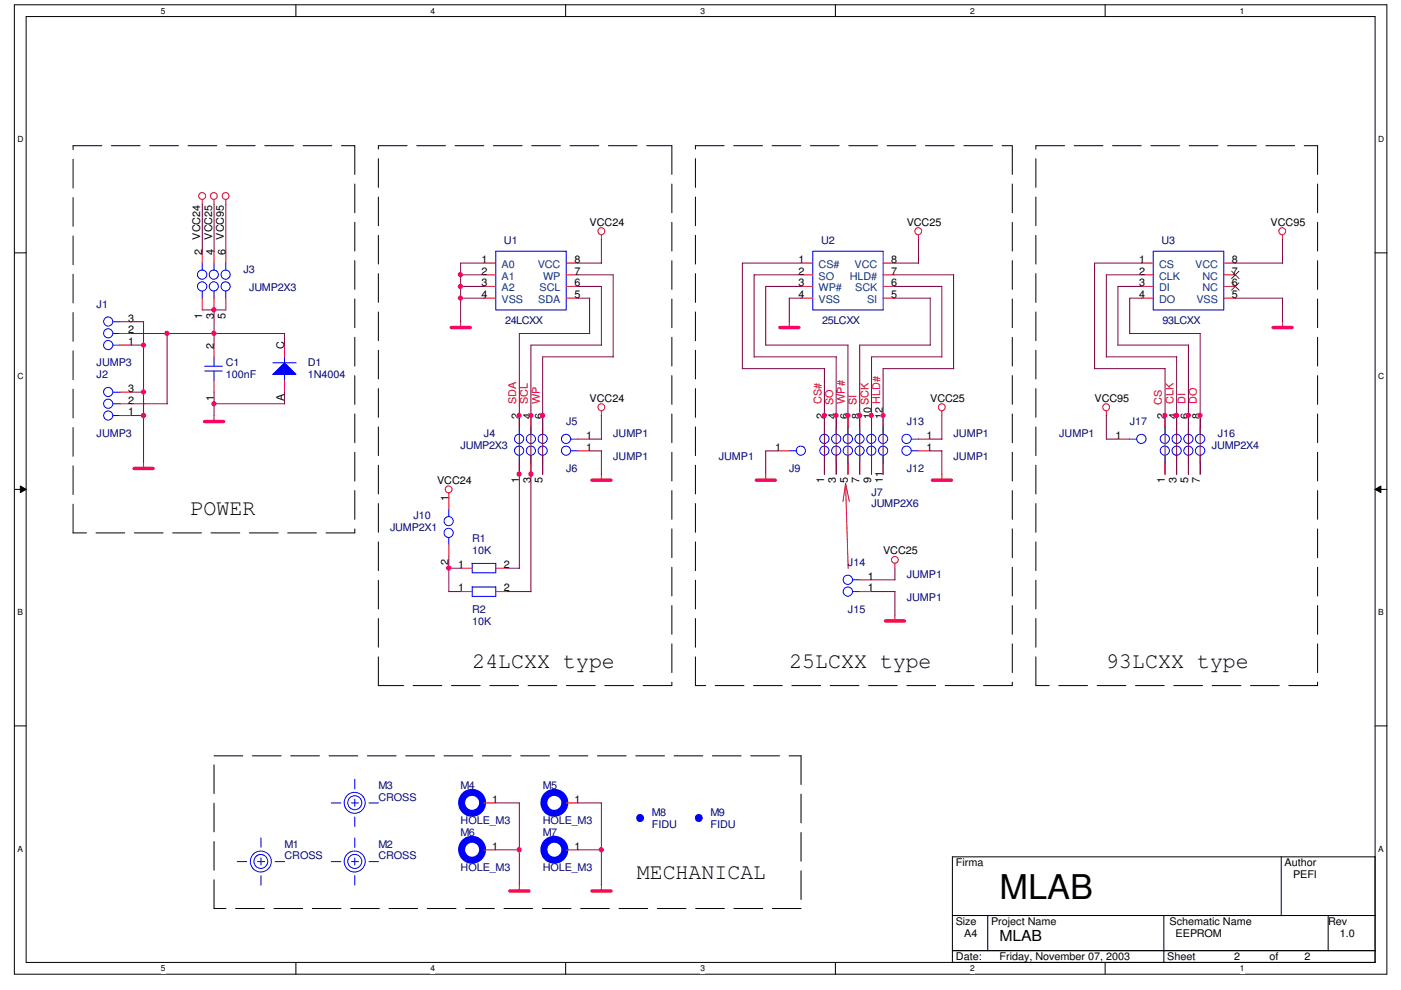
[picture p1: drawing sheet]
<svg xmlns="http://www.w3.org/2000/svg" width="297mm" height="210mm" viewBox="0 0 297 210" stroke-linecap="round" stroke-linejoin="round" font-family="sans-serif">
<path d="M3 1h291v205.6h-291zM5.5 3.5h286v200.6h-286z" fill="none" stroke="#000" stroke-width=".21"/>
<g fill="#fff">
<path d="M34.1 1.3h1v2h-1z"/>
<path d="M34.1 204.4h1v2h-1z"/>
</g>
<path d="M62.7 1v2.5M62.7 204.1v2.5" fill="none" stroke="#000" stroke-width=".21"/>
<g fill="#fff">
<path d="M91.3 1.3h1v2h-1z"/>
<path d="M91.3 204.4h1v2h-1z"/>
</g>
<path d="M119.9 1v2.5M119.9 204.1v2.5" fill="none" stroke="#000" stroke-width=".21"/>
<g fill="#fff">
<path d="M148.5 1.3h1v2h-1z"/>
<path d="M148.5 204.4h1v2h-1z"/>
</g>
<path d="M177.1 1v2.5M177.1 204.1v2.5" fill="none" stroke="#000" stroke-width=".21"/>
<g fill="#fff">
<path d="M205.7 1.3h1v2h-1z"/>
<path d="M205.7 204.4h1v2h-1z"/>
</g>
<path d="M234.3 1v2.5M234.3 204.1v2.5" fill="none" stroke="#000" stroke-width=".21"/>
<g fill="#fff">
<path d="M262.9 1.3h1v2h-1z"/>
<path d="M262.9 204.4h1v2h-1z"/>
<path d="M3.7 28.6h1.2v2h-1.2z"/>
<path d="M292.2 28.6h1.3v2h-1.3z"/>
<path d="M3.7 78.7h1.2v2h-1.2z"/>
<path d="M292.2 78.7h1.3v2h-1.3z"/>
</g>
<path d="M3 53.6h2.5M291.5 53.6h2.5" fill="none" stroke="#000" stroke-width=".21"/>
<g fill="#fff">
<path d="M3.7 128.9h1.1v2h-1.1z"/>
<path d="M292.2 128.9h1.1v2h-1.1z"/>
</g>
<path d="M3 103.8h2.5M4.3 103.1l1.2 .7-1.2 .7zM291.5 103.8l1.3-.7v1.4zM291.5 103.8h2.5" fill="none" stroke="#000" stroke-width=".21"/>
<path d="M4.3 103.1l1.2 .7-1.2 .7zM291.5 103.8l1.3-.7v1.4z" fill="#000"/>
<g fill="#fff">
<path d="M3.7 179h1.1v2h-1.1z"/>
<path d="M292.2 179h1.1v2h-1.1z"/>
</g>
<path d="M3 154h2.5M291.5 154h2.5M201.9 181.7h89.6v22.4h-89.6zM201.9 194.2h89.6M209.4 194.2v7.5M246.8 194.2v10M271.6 181.7v12.5M281.6 194.2v7.5M201.9 201.6h89.6" fill="none" stroke="#000" stroke-width=".21"/>
<g fill="none" stroke="#f00" stroke-width=".21">
<path d="M42.9 42.3v1M42.9 53.3v2.5M45.4 42.3v1M45.4 53.3v2.5M47.9 42.3v1M47.9 53.3v2.5M127.5 49.8v1M194.7 49.8v1M271.9 49.8v1M42.9 63.2v2.5M45.4 63.2v2.5M47.9 63.2v2.5"/>
<path d="M97.7 68.2v1.3M167.3 68.2v1.3M271.9 68.2v1.3M30.4 98.1v1.3M45.4 88.1v1.4M127.5 87.1v1M164.8 95.6h2.5M194.7 95.6h2.5M194.7 93.1h2.5M199.7 87.1v1M234.6 87.1v1M95.2 104.5v1.1"/>
<path d="M127.5 100.6v1.3M162.3 100.6v1.3M179.3 102.6l.5 18M179.3 102.6l-.6 3.7M179.3 102.6l.8 3.7M189.7 119.5v1M199.7 100.6v1.3M189.7 130.5v1.2M102.6 170.3h2.5M120.1 170.3h2.5M102.6 180.3h2.5M110.1 187.7v1.3"/>
<path d="M120.1 180.3h2.5M127.5 187.7v1.3"/>
<circle cx="42.9" cy="41.6" r=".74"/>
<circle cx="45.3" cy="41.6" r=".72"/>
<circle cx="47.8" cy="41.6" r=".72"/>
<circle cx="127.5" cy="49" r=".73"/>
<circle cx="194.7" cy="49" r=".73"/>
<circle cx="271.8" cy="49" r=".73"/>
<circle cx="127.5" cy="86.4" r=".73"/>
<circle cx="199.7" cy="86.4" r=".73"/>
<circle cx="234.5" cy="86.4" r=".73"/>
<circle cx="95.1" cy="103.8" r=".72"/>
<circle cx="189.7" cy="118.7" r=".72"/>
</g>
<g fill="none" stroke="#000" stroke-width=".21" stroke-dasharray="6.1 2">
<path d="M15.5 30.9h59.7M75.2 30.9v82.1M80.2 30.9h62.2M142.4 30.9v114.5M147.4 30.9h67.2M214.6 30.9v114.5M219.6 30.9h59.8M279.4 30.9v114.5M15.5 113v-82.1M75.2 113h-59.7M80.2 145.4v-114.5M142.4 145.4h-62.2"/>
<path d="M147.4 145.4v-114.5M214.6 145.4h-67.2M219.6 145.4v-114.5M279.4 145.4h-59.8M45.4 160.3h124.4M169.8 160.3v32.4M45.4 192.7v-32.4M169.8 192.7h-124.4"/>
</g>
<path d="M95.7 69.5h4M165.4 69.5h4M269.9 69.5h4M28.4 99.4h4.1M43.4 89.4h4M125.5 101.9h4M160.4 101.9h4M197.7 101.9h4M187.7 131.7h4.1M108.1 189h4M125.5 189h4" fill="none" stroke="#f00" stroke-width=".72"/>
<g fill="none" stroke="#00f" stroke-width=".21">
<path d="M42.9 55.8v1.5M45.4 55.8v1.5M47.9 55.8v1.5M42.9 61.8v1.5M45.4 61.8v1.5M47.9 61.8v1.5M167.3 95.6h1.5M193.2 95.6h1.6M193.2 93.1h1.6M55.3 177.7v2M70.2 170.3h2.1M74.5 170.3h1.5"/>
<path d="M75.2 165.3v2M75.2 169.5v1.5M75.2 173.3v2M75.2 177.7v2M78.2 170.3h2.1M102.3 170.3h.3M119.8 170.3h.3M50.3 182.8h2M54.6 182.8h1.5M55.3 181.9v1.6M55.3 185.7v2M58.3 182.8h2.1"/>
<path d="M70.2 182.8h2.1M74.5 182.8h1.5M75.2 181.9v1.6M75.2 185.7v2M78.2 182.8h2.1M102.3 180.3h.3M119.8 180.3h.3"/>
<circle cx="42.9" cy="58.3" r=".99"/>
<circle cx="45.3" cy="58.2" r=".97"/>
<circle cx="47.8" cy="58.2" r=".97"/>
<circle cx="42.9" cy="60.7" r=".99"/>
<circle cx="45.3" cy="60.7" r=".97"/>
<circle cx="47.8" cy="60.7" r=".97"/>
<circle cx="169.8" cy="95.6" r=".97"/>
<circle cx="192.2" cy="93.1" r=".99"/>
<circle cx="192.2" cy="95.6" r=".99"/>
<circle cx="75.2" cy="170.3" r="2.23"/>
<circle cx="75.2" cy="170.3" r="1.49"/>
<circle cx="55.3" cy="182.7" r="1.48"/>
<circle cx="55.3" cy="182.7" r="2.23"/>
<circle cx="75.2" cy="182.7" r="2.23"/>
<circle cx="75.2" cy="182.7" r="1.49"/>
</g>
<g fill="none" stroke="#00f" stroke-width="1.5">
<circle cx="100.1" cy="170.3" r="2.23"/>
<circle cx="117.5" cy="170.3" r="2.23"/>
<circle cx="100.1" cy="180.2" r="2.23"/>
<circle cx="117.5" cy="180.2" r="2.23"/>
</g>
<circle cx="135.7" cy="173.5" r=".73" fill="#00f"/>
<circle cx="135.7" cy="173.5" r=".73" fill="none" stroke="#00f" stroke-width=".21"/>
<circle cx="148.2" cy="173.5" r=".73" fill="#00f"/>
<g fill="none" stroke="#00f" stroke-width=".21">
<path d="M105.1 53.3h15v12.4h-15zM43.4 78.7h3.8M43.4 77.7h3.8M45.4 75.6v2.1M45.4 78.7v2M57.8 77h5M60.3 75.6v1.4M24 88.1h1.5M24 85.6h1.5M24 83.2h1.5M100.1 119.5h5M100.1 119.5v2h5.1"/>
<path d="M105.1 119.5v2M100.1 124.5h5M100.1 124.5v2h5.1M105.1 124.5v2"/>
<circle cx="22.9" cy="88.1" r=".97"/>
<circle cx="22.9" cy="85.6" r=".97"/>
<circle cx="22.9" cy="83.1" r=".97"/>
<circle cx="148.2" cy="173.5" r=".73"/>
</g>
<g fill="none" stroke="#f00" stroke-width=".21">
<path d="M102.6 55.8h2.5M102.6 58.3h2.5M120.1 55.8h2.5M120.1 58.3h2.5M45.4 73.2v2.5M102.6 60.7h2.5M102.6 63.2h2.5M120.1 60.7h2.5M120.1 63.2h2.5M25.4 88.1h2.5M25.4 85.6h2.5M25.4 83.2h2.5"/>
<path d="M45.4 80.7v2.5M97.7 120.5h2.4M97.7 125.5h2.4M105.1 120.5h2.5M105.1 125.5h2.5"/>
</g>
<path d="M57.8 79.4l2.5-2.4 2.5 2.4z" fill="#00f"/>
<g fill="none" stroke="#00f" stroke-width=".21">
<path d="M172.3 53.3h14.9v12.4h-14.9zM244.5 53.3h15v12.4h-15zM24 73.2h1.5M24 70.7h1.5M24 68.2h1.5M57.8 79.4l2.5-2.4 2.5 2.4zM60.3 79.4v1.3M110.1 90.6v1.6M110.1 96.6v1.5M112.6 90.6v1.6M112.6 96.6v1.5M115.1 90.6v1.6"/>
<path d="M115.1 96.6v1.5M121 93.1h1.6M121 95.6h1.6M174.8 90.6v1.6M174.8 96.6v1.5M177.3 90.6v1.6M177.3 96.6v1.5M179.8 90.6v1.6M179.8 96.6v1.5M182.3 90.6v1.6M182.3 96.6v1.5M184.8 90.6v1.6"/>
<path d="M184.8 96.6v1.5M187.2 90.6v1.6M187.2 96.6v1.5M239.5 93.1h1.5M247 90.6v1.6M247 96.6v1.5M249.5 90.6v1.6M249.5 96.6v1.5M252 90.6v1.6M252 96.6v1.5M254.5 90.6v1.6M254.5 96.6v1.5"/>
<path d="M95.2 108v1.6M95.2 114v1.5M180.8 123h1.5M180.8 125.5h1.5"/>
<circle cx="22.9" cy="73.2" r=".97"/>
<circle cx="22.9" cy="70.7" r=".97"/>
<circle cx="22.9" cy="68.2" r=".97"/>
<circle cx="110.1" cy="93.1" r=".97"/>
<circle cx="110.1" cy="95.6" r=".97"/>
<circle cx="112.6" cy="95.6" r=".97"/>
<circle cx="112.6" cy="93.1" r=".97"/>
<circle cx="115.1" cy="95.6" r=".97"/>
<circle cx="115.1" cy="93.1" r=".97"/>
<circle cx="120" cy="95.6" r=".97"/>
<circle cx="120" cy="93.1" r=".97"/>
<circle cx="174.8" cy="95.6" r=".97"/>
<circle cx="174.8" cy="93.1" r=".97"/>
<circle cx="177.3" cy="93.1" r=".97"/>
<circle cx="177.3" cy="95.6" r=".97"/>
<circle cx="179.8" cy="93.1" r=".99"/>
<circle cx="179.8" cy="95.6" r=".99"/>
<circle cx="182.2" cy="93.1" r=".97"/>
<circle cx="182.2" cy="95.6" r=".97"/>
<circle cx="184.7" cy="95.6" r=".97"/>
<circle cx="184.7" cy="93.1" r=".97"/>
<circle cx="187.2" cy="93.1" r=".97"/>
<circle cx="187.2" cy="95.6" r=".97"/>
<circle cx="242" cy="93.1" r=".99"/>
<circle cx="247" cy="95.6" r=".97"/>
<circle cx="247" cy="93.1" r=".97"/>
<circle cx="249.5" cy="95.6" r=".97"/>
<circle cx="249.5" cy="93.1" r=".97"/>
<circle cx="252" cy="95.6" r=".97"/>
<circle cx="252" cy="93.1" r=".97"/>
<circle cx="254.4" cy="93.1" r=".99"/>
<circle cx="254.4" cy="95.6" r=".99"/>
<circle cx="95.1" cy="110.5" r=".97"/>
<circle cx="95.1" cy="113" r=".97"/>
<circle cx="179.8" cy="123" r=".99"/>
<circle cx="179.8" cy="125.5" r=".99"/>
</g>
<g fill="none" stroke="#f00" stroke-width=".21">
<path d="M169.8 55.8h2.5M169.8 58.3h2.5M187.2 55.8h2.5M187.2 58.3h2.5M242 55.8h2.5M242 58.3h2.5M259.5 55.8h2.4M259.5 58.3h2.4M25.4 73.2h2.5M25.4 70.7h2.5M25.4 68.2h2.5M60.3 73.2v2.5"/>
<path d="M169.8 60.7h2.5M169.8 63.2h2.5M187.2 60.7h2.5M187.2 63.2h2.5M242 60.7h2.5M242 63.2h2.5M259.5 60.7h2.4M259.5 63.2h2.4M60.3 80.7v2.5M110.1 88.1v2.5M110.1 98.1v2.5M112.6 88.1v2.5"/>
<path d="M112.6 98.1v2.5M115.1 88.1v2.5M115.1 98.1v2.5M122.6 93.1h2.4M122.6 95.6h2.4M174.8 88.1v2.5M174.8 98.1v2.5M177.3 88.1v2.5M177.3 98.1v2.5M179.8 88.1v2.5M179.8 98.1v2.5M182.3 88.1v2.5"/>
<path d="M182.3 98.1v2.5M184.8 88.1v2.5M184.8 98.1v2.5M187.2 88.1v2.5M187.2 98.1v2.5M237 93.1h2.5M247 88.1v2.5M247 98.1v2.5M249.5 88.1v2.5M249.5 98.1v2.5M252 88.1v2.5M252 98.1v2.5"/>
<path d="M254.5 88.1v2.5M254.5 98.1v2.5M95.2 105.6v2.5M95.2 115.5v2.5M182.3 123h2.5M182.3 125.5h2.5"/>
</g>
<path d="M261.2 60l1.5 1.6M261.2 57.5l1.5 1.6M262.7 60l-1.6 1.6M262.7 57.5l-1.6 1.6" fill="none" stroke="#804000" stroke-width=".21"/>
<g fill="none" stroke="#800040" stroke-width=".21">
<path d="M42.9 43.3v10M45.4 43.3v10M47.9 43.3v10M97.7 58.3h5M102.7 55.8h-5v12.5M122.6 58.3h7.4v17.4M127.5 50.8v5h-4.9M169.9 58.3h-10v17.4M169.9 55.8h-12.5v22.4M189.7 58.3h12.5M189.7 55.8h5.1M194.7 50.8v5"/>
<path d="M202.2 58.3v19.9M242.1 58.3h-7.5v17.4M242.1 55.8h-10v22.4M261.9 55.8h10M271.9 50.8v5M27.9 70.7h32.5M27.9 68.2h2.6M27.9 73.2h2.6M30.4 68.2v29.9M35.4 70.7v15M42.9 65.7h5M45.4 65.7v7.5"/>
<path d="M60.3 70.7v2.5M97.7 60.7h5M97.7 63.2h5M122.6 60.7h4.9v12.5M122.6 63.2h2.4M125 63.2v7.6M125 70.7h-14.9v49.9M127.5 73.2h-14.9v52.3M130 75.7h-14.9v24.9M157.4 78.2h17.4v22.4M159.9 75.7h17.4M162.3 73.2h17.5"/>
<path d="M169.9 60.7h-7.6v12.5M169.9 63.2h-2.6v5.1M177.3 75.7v24.9M179.8 73.2v27.4M189.7 60.7h10M189.7 63.2h7.6M197.2 63.2v10M197.3 73.2h-15v27.4M199.7 60.7v15M199.7 75.7h-14.9v24.9M202.2 78.2h-15v22.4M232.1 78.2h15"/>
<path d="M234.6 75.7h14.9M237 73.2h15v27.4M242.1 63.2h-2.6v7.5h15M242.1 60.7h-5.1v12.5M247 78.2v22.4M249.5 75.7v24.9M254.5 70.7v29.9M261.9 63.2h10M271.9 63.2v5.1M27.9 85.6h7.6M27.9 83.2h2.6M27.9 88.1h2.6"/>
<path d="M45.4 85.6h15M45.4 83.2v5M60.3 83.2v2.5M125 95.6h2.5v5M125 93.1h2.5M127.5 88.1v5.1M164.9 95.6h-2.6v5M197.2 93.1h2.5M197.2 95.6h2.5M199.7 88.1v5.1M199.7 95.6v5M234.6 88.1v5.1"/>
<path d="M234.6 93.1h2.5M95.2 118v7.5M95.2 125.5h2.5M95.2 120.5h2.5M107.6 125.5h5M107.6 120.5h2.5M184.8 123h5M184.8 125.5h4.9v5M189.7 120.5v2.5M105.1 170.3h5M110.1 170.3v17.4M122.6 170.3h4.9v17.4"/>
<path d="M105.1 180.3h5M122.6 180.3h4.9"/>
</g>
<circle cx="127.5" cy="180.2" r=".49" fill="#f0f"/>
<circle cx="127.5" cy="180.2" r=".49" fill="none" stroke="#f0f" stroke-width=".21"/>
<circle cx="110" cy="180.2" r=".48" fill="#f0f"/>
<circle cx="110" cy="180.2" r=".48" fill="none" stroke="#f0f" stroke-width=".21"/>
<circle cx="30.4" cy="73.2" r=".48" fill="#f0f"/>
<circle cx="30.4" cy="73.2" r=".48" fill="none" stroke="#f0f" stroke-width=".21"/>
<circle cx="35.4" cy="70.7" r=".47" fill="#f0f"/>
<circle cx="35.4" cy="70.7" r=".47" fill="none" stroke="#f0f" stroke-width=".21"/>
<circle cx="45.4" cy="70.7" r=".48" fill="#f0f"/>
<circle cx="45.4" cy="70.7" r=".48" fill="none" stroke="#f0f" stroke-width=".21"/>
<circle cx="45.4" cy="85.6" r=".48" fill="#f0f"/>
<circle cx="45.4" cy="85.6" r=".48" fill="none" stroke="#f0f" stroke-width=".21"/>
<circle cx="249.5" cy="88.1" r=".48" fill="#f0f"/>
<circle cx="249.5" cy="88.1" r=".48" fill="none" stroke="#f0f" stroke-width=".21"/>
<circle cx="179.8" cy="88.1" r=".49" fill="#f0f"/>
<circle cx="179.8" cy="88.1" r=".49" fill="none" stroke="#f0f" stroke-width=".21"/>
<circle cx="184.7" cy="88.1" r=".48" fill="#f0f"/>
<circle cx="184.7" cy="88.1" r=".48" fill="none" stroke="#f0f" stroke-width=".21"/>
<circle cx="110" cy="88.1" r=".48" fill="#f0f"/>
<circle cx="110" cy="88.1" r=".48" fill="none" stroke="#f0f" stroke-width=".21"/>
<circle cx="112.5" cy="88.1" r=".48" fill="#f0f"/>
<circle cx="112.5" cy="88.1" r=".48" fill="none" stroke="#f0f" stroke-width=".21"/>
<circle cx="115" cy="88.1" r=".49" fill="#f0f"/>
<circle cx="115" cy="88.1" r=".49" fill="none" stroke="#f0f" stroke-width=".21"/>
<circle cx="97.6" cy="58.2" r=".47" fill="#f0f"/>
<circle cx="97.6" cy="58.2" r=".47" fill="none" stroke="#f0f" stroke-width=".21"/>
<circle cx="97.6" cy="60.7" r=".47" fill="#f0f"/>
<circle cx="97.6" cy="60.7" r=".47" fill="none" stroke="#f0f" stroke-width=".21"/>
<circle cx="97.6" cy="63.2" r=".48" fill="#f0f"/>
<circle cx="97.6" cy="63.2" r=".48" fill="none" stroke="#f0f" stroke-width=".21"/>
<circle cx="45.4" cy="65.7" r=".49" fill="#f0f"/>
<circle cx="45.4" cy="65.7" r=".49" fill="none" stroke="#f0f" stroke-width=".21"/>
<circle cx="174.8" cy="88.1" r=".48" fill="#f0f"/>
<circle cx="174.8" cy="88.1" r=".48" fill="none" stroke="#f0f" stroke-width=".21"/>
<circle cx="177.3" cy="88.1" r=".49" fill="#f0f"/>
<circle cx="177.3" cy="88.1" r=".49" fill="none" stroke="#f0f" stroke-width=".21"/>
<circle cx="182.3" cy="88.1" r=".49" fill="#f0f"/>
<circle cx="182.3" cy="88.1" r=".49" fill="none" stroke="#f0f" stroke-width=".21"/>
<circle cx="187.2" cy="88.1" r=".48" fill="#f0f"/>
<circle cx="187.2" cy="88.1" r=".48" fill="none" stroke="#f0f" stroke-width=".21"/>
<circle cx="254.4" cy="88.1" r=".49" fill="#f0f"/>
<circle cx="254.4" cy="88.1" r=".49" fill="none" stroke="#f0f" stroke-width=".21"/>
<circle cx="251.9" cy="88.1" r=".49" fill="#f0f"/>
<circle cx="251.9" cy="88.1" r=".49" fill="none" stroke="#f0f" stroke-width=".21"/>
<circle cx="247" cy="88.1" r=".48" fill="#f0f"/>
<circle cx="247" cy="88.1" r=".48" fill="none" stroke="#f0f" stroke-width=".21"/>
<circle cx="112.5" cy="100.6" r=".48" fill="#f0f"/>
<circle cx="112.5" cy="100.6" r=".48" fill="none" stroke="#f0f" stroke-width=".21"/>
<circle cx="30.4" cy="83.1" r=".48" fill="#f0f"/>
<circle cx="30.4" cy="83.1" r=".48" fill="none" stroke="#f0f" stroke-width=".21"/>
<circle cx="30.4" cy="88.1" r=".49" fill="#f0f"/>
<circle cx="30.4" cy="88.1" r=".49" fill="none" stroke="#f0f" stroke-width=".21"/>
<circle cx="110" cy="100.6" r=".48" fill="#f0f"/>
<circle cx="110" cy="100.6" r=".48" fill="none" stroke="#f0f" stroke-width=".21"/>
<circle cx="95.1" cy="120.5" r=".48" fill="#f0f"/>
<circle cx="95.1" cy="120.5" r=".48" fill="none" stroke="#f0f" stroke-width=".21"/>
<text font-size="7.2" x="211.9" y="190.7">MLAB</text>
<g font-size="4.7">
<text x="40.4" y="109.3">POWER</text>
<text x="100.1" y="141.6">24LCXX type</text>
<text x="167.3" y="141.6">25LCXX type</text>
<text x="234.6" y="141.6">93LCXX type</text>
<text x="135" y="186.5">MECHANICAL</text>
</g>
<text font-size="3.2" x="211.9" y="199.6">MLAB</text>
<g font-size="2.2">
<text x="125" y="47.9">VCC24</text>
<text x="192.2" y="47.9">VCC25</text>
<text x="269.4" y="47.9">VCC95</text>
<text x="42.5" y="50.8" transform="rotate(-90 42.5 50.8)">VCC24</text>
<text x="45" y="50.8" transform="rotate(-90 45 50.8)">VCC25</text>
<text x="47.5" y="50.8" transform="rotate(-90 47.5 50.8)">VCC95</text>
<text x="42.8" y="54.1" transform="rotate(-90 42.8 54.1)">2</text>
<text x="45.3" y="54.1" transform="rotate(-90 45.3 54.1)">4</text>
<text x="47.8" y="54.1" transform="rotate(-90 47.8 54.1)">6</text>
<text x="102.1" y="55.8">1</text>
<text x="102.1" y="58.3">2</text>
<text x="121.8" y="55.8">8</text>
<text x="121.8" y="58.3">7</text>
<text x="169.3" y="55.8">1</text>
<text x="169.3" y="58.3">2</text>
<text x="189" y="58.3">7</text>
<text x="189" y="55.8">8</text>
<text x="241.5" y="55.8">1</text>
<text x="241.5" y="58.3">2</text>
<text x="261.2" y="58.3">7</text>
<text x="261.2" y="55.8">8</text>
<text x="102.1" y="60.7">3</text>
<text x="102.1" y="63.2">4</text>
<text x="121.8" y="60.7">6</text>
<text x="121.8" y="63.2">5</text>
<text x="169.3" y="60.7">3</text>
<text x="169.3" y="63.2">4</text>
<text x="189" y="63.2">5</text>
<text x="189" y="60.7">6</text>
<text x="241.5" y="60.7">3</text>
<text x="241.5" y="63.2">4</text>
<text x="261.2" y="63.2">5</text>
<text x="261.2" y="60.7">6</text>
<text x="27.2" y="70.7">2</text>
<text x="27.2" y="68.2">3</text>
<text x="42.8" y="67.6" transform="rotate(-90 42.8 67.6)">1</text>
<text x="45.3" y="67.6" transform="rotate(-90 45.3 67.6)">3</text>
<text x="47.8" y="67.6" transform="rotate(-90 47.8 67.6)">5</text>
<text x="27.2" y="73.2">1</text>
<text x="45.3" y="74" transform="rotate(-90 45.3 74)">2</text>
<text x="60.3" y="74" transform="rotate(-90 60.3 74)">C</text>
<text x="27.2" y="83.1">3</text>
<text x="27.2" y="88.1">1</text>
<text x="27.2" y="85.6">2</text>
<text x="45.3" y="85" transform="rotate(-90 45.3 85)">1</text>
<text x="60.3" y="85" transform="rotate(-90 60.3 85)">A</text>
<text x="110.1" y="88.9" transform="rotate(-90 110.1 88.9)">2</text>
<text x="112.5" y="88.9" transform="rotate(-90 112.5 88.9)">4</text>
<text x="115" y="88.9" transform="rotate(-90 115 88.9)">6</text>
<text x="125" y="85.2">VCC24</text>
<text x="174.7" y="88.9" transform="rotate(-90 174.7 88.9)">2</text>
<text x="177.2" y="88.9" transform="rotate(-90 177.2 88.9)">4</text>
<text x="179.7" y="88.9" transform="rotate(-90 179.7 88.9)">6</text>
<text x="182.2" y="88.9" transform="rotate(-90 182.2 88.9)">8</text>
<text x="184.7" y="88.9" transform="rotate(-90 184.7 88.9)">10</text>
<text x="187.2" y="88.9" transform="rotate(-90 187.2 88.9)">12</text>
<text x="197.2" y="85.2">VCC25</text>
<text x="232.1" y="85.2">VCC95</text>
<text x="247" y="88.9" transform="rotate(-90 247 88.9)">2</text>
<text x="249.4" y="88.9" transform="rotate(-90 249.4 88.9)">4</text>
<text x="251.9" y="88.9" transform="rotate(-90 251.9 88.9)">6</text>
<text x="254.4" y="88.9" transform="rotate(-90 254.4 88.9)">8</text>
<text x="124.3" y="95.6">1</text>
<text x="124.3" y="93.1">1</text>
<text x="164.3" y="95.6">1</text>
<text x="196.5" y="93.1">1</text>
<text x="196.5" y="95.6">1</text>
<text x="236.5" y="93.1">1</text>
<text x="92.7" y="102.6">VCC24</text>
<text x="95.1" y="106.3" transform="rotate(-90 95.1 106.3)">1</text>
<text x="110.1" y="102.4" transform="rotate(-90 110.1 102.4)">1</text>
<text x="112.5" y="102.4" transform="rotate(-90 112.5 102.4)">3</text>
<text x="115" y="102.4" transform="rotate(-90 115 102.4)">5</text>
<text x="174.7" y="102.4" transform="rotate(-90 174.7 102.4)">1</text>
<text x="177.2" y="102.4" transform="rotate(-90 177.2 102.4)">3</text>
<text x="179.7" y="102.4" transform="rotate(-90 179.7 102.4)">5</text>
<text x="182.2" y="102.4" transform="rotate(-90 182.2 102.4)">7</text>
<text x="184.7" y="102.4" transform="rotate(-90 184.7 102.4)">9</text>
<text x="187.2" y="102.4" transform="rotate(-90 187.2 102.4)">11</text>
<text x="247" y="102.4" transform="rotate(-90 247 102.4)">1</text>
<text x="249.4" y="102.4" transform="rotate(-90 249.4 102.4)">3</text>
<text x="251.9" y="102.4" transform="rotate(-90 251.9 102.4)">5</text>
<text x="254.4" y="102.4" transform="rotate(-90 254.4 102.4)">7</text>
<text x="95.1" y="119.9" transform="rotate(-90 95.1 119.9)">2</text>
<text x="187.2" y="117.6">VCC25</text>
<text x="97.1" y="120.5">1</text>
<text x="97.1" y="125.4">1</text>
<text x="106.8" y="120.5">2</text>
<text x="106.8" y="125.4">2</text>
<text x="184" y="122.9">1</text>
<text x="184" y="125.4">1</text>
<text x="104.3" y="170.3">1</text>
<text x="121.8" y="170.3">1</text>
<text x="104.3" y="180.2">1</text>
<text x="121.8" y="180.2">1</text>
<text x="202.7" y="183.8">Firma</text>
<text x="272.4" y="183.8">Author</text>
<text x="274.1" y="186.3">PEFI</text>
<text x="202.7" y="196.2">Size</text>
<text x="210.1" y="196.2">Project Name</text>
<text x="248" y="196.2">Schematic Name</text>
<text x="281.6" y="196.2">Rev</text>
<text x="202.7" y="203.7">Date:</text>
<text x="204.4" y="198.7">A4</text>
<text x="211.9" y="203.7">Friday, November 07, 2003</text>
<text x="247.5" y="203.7">Sheet</text>
<text x="249.3" y="198.7">EEPROM</text>
<text x="261.7" y="203.7">2</text>
<text x="269.2" y="203.7">of</text>
<text x="276.6" y="203.7">2</text>
<text x="284.1" y="198.7">1.0</text>
</g>
<g font-size="2.2" fill="#000080">
<text x="106.8" y="51.9">U1</text>
<text x="174.1" y="51.9">U2</text>
<text x="246.2" y="51.9">U3</text>
<text x="51.6" y="57.8">J3</text>
<text x="20.5" y="65.3">J1</text>
<text x="52.8" y="61.8">JUMP2X3</text>
<text x="107.1" y="68.8">24LCXX</text>
<text x="174.3" y="68.8">25LCXX</text>
<text x="246.5" y="68.8">93LCXX</text>
<text x="20.5" y="77.7">JUMP3</text>
<text x="47.9" y="77.7">C1</text>
<text x="65.3" y="77.7">D1</text>
<text x="20.5" y="80.2">J2</text>
<text x="47.9" y="80.2">100nF</text>
<text x="65.3" y="80.2">1N4004</text>
<text x="20.5" y="92.7">JUMP3</text>
<text x="97.7" y="95.2">JUMP2X3</text>
<text x="102.6" y="92.7">J4</text>
<text x="120.1" y="90.2">J5</text>
<text x="130" y="92.7">JUMP1</text>
<text x="192.2" y="90.2">J13</text>
<text x="202.2" y="92.7">JUMP1</text>
<text x="224.6" y="92.7">JUMP1</text>
<text x="239.5" y="90.2">J17</text>
<text x="257" y="95.2">JUMP2X4</text>
<text x="258.2" y="92.7">J16</text>
<text x="120.1" y="100.1">J6</text>
<text x="130" y="97.7">JUMP1</text>
<text x="152.4" y="97.7">JUMP1</text>
<text x="167.3" y="100.1">J9</text>
<text x="192.2" y="100.1">J12</text>
<text x="202.2" y="97.7">JUMP1</text>
<text x="184.8" y="105.1">J7</text>
<text x="184.8" y="107.6">JUMP2X6</text>
<text x="82.7" y="112.6">JUMP2X1</text>
<text x="87.7" y="110.1">J10</text>
<text x="100.1" y="115.1">R1</text>
<text x="100.1" y="117.6">10K</text>
<text x="179.8" y="120.1">J14</text>
<text x="192.2" y="122.6">JUMP1</text>
<text x="100.1" y="130">R2</text>
<text x="179.8" y="130">J15</text>
<text x="192.2" y="127.5">JUMP1</text>
<text x="100.1" y="132.5">10K</text>
<text x="80.2" y="167.3">M3</text>
<text x="97.7" y="167.3">M4</text>
<text x="115.1" y="167.3">M5</text>
<text x="80.2" y="169.8">CROSS</text>
<text x="138.2" y="173.1">M8</text>
<text x="150.7" y="173.1">M9</text>
<text x="60.3" y="179.8">M1</text>
<text x="80.2" y="179.8">M2</text>
<text x="97.7" y="174.8">HOLE_M3</text>
<text x="97.7" y="177.3">M6</text>
<text x="115.1" y="174.8">HOLE_M3</text>
<text x="115.1" y="177.3">M7</text>
<text x="138.2" y="175.6">FIDU</text>
<text x="150.7" y="175.6">FIDU</text>
<text x="60.3" y="182.3">CROSS</text>
<text x="80.2" y="182.3">CROSS</text>
<text x="97.7" y="184.8">HOLE_M3</text>
<text x="115.1" y="184.8">HOLE_M3</text>
</g>
<g font-size="2.2" fill="#004080">
<text x="106.3" y="56.8">A0</text>
<text x="106.3" y="59.3">A1</text>
<text x="114" y="56.8">VCC</text>
<text x="115.1" y="59.3">WP</text>
<text x="173.6" y="56.8">CS#</text>
<text x="173.6" y="59.3">SO</text>
<text x="180.2" y="59.3">HLD#</text>
<text x="181.2" y="56.8">VCC</text>
<text x="245.7" y="56.8">CS</text>
<text x="245.7" y="59.3">CLK</text>
<text x="253.4" y="56.8">VCC</text>
<text x="254.9" y="59.3">NC</text>
<text x="106.3" y="61.8">A2</text>
<text x="106.3" y="64.3">VSS</text>
<text x="114.1" y="64.3">SDA</text>
<text x="114.4" y="61.8">SCL</text>
<text x="173.6" y="61.8">WP#</text>
<text x="173.6" y="64.3">VSS</text>
<text x="181.3" y="61.8">SCK</text>
<text x="183.9" y="64.3">SI</text>
<text x="245.7" y="61.8">DI</text>
<text x="245.7" y="64.3">DO</text>
<text x="253.7" y="64.3">VSS</text>
<text x="254.9" y="61.8">NC</text>
</g>
<g font-size="2.2" fill="#f00">
<text x="109.4" y="85.6" transform="rotate(-90 109.4 85.6)">SDA</text>
<text x="111.9" y="85.6" transform="rotate(-90 111.9 85.6)">SCL</text>
<text x="114.4" y="85.6" transform="rotate(-90 114.4 85.6)">WP</text>
<text x="174.2" y="85.6" transform="rotate(-90 174.2 85.6)">CS#</text>
<text x="176.7" y="85.9" transform="rotate(-90 176.7 85.9)">SO</text>
<text x="179.1" y="85.6" transform="rotate(-90 179.1 85.6)">WP#</text>
<text x="181.6" y="85.9" transform="rotate(-90 181.6 85.9)">SI</text>
<text x="184.1" y="85.9" transform="rotate(-90 184.1 85.9)">SCK</text>
<text x="186.6" y="85.6" transform="rotate(-90 186.6 85.6)">HLD#</text>
<text x="246.3" y="85.9" transform="rotate(-90 246.3 85.9)">CS</text>
<text x="248.8" y="85.6" transform="rotate(-90 248.8 85.6)">CLK</text>
<text x="251.3" y="85.6" transform="rotate(-90 251.3 85.6)">DI</text>
<text x="253.8" y="85.6" transform="rotate(-90 253.8 85.6)">DO</text>
</g>
<g font-size="1.8">
<text x="34.1" y="2.9">5</text>
<text x="91.3" y="2.9">4</text>
<text x="148.5" y="2.9">3</text>
<text x="205.7" y="2.9">2</text>
<text x="262.9" y="2.9">1</text>
<text x="3.7" y="30.2">D</text>
<text x="292.2" y="30.2">D</text>
<text x="3.7" y="80.3">C</text>
<text x="292.2" y="80.3">C</text>
<text x="3.7" y="130.5">B</text>
<text x="292.2" y="130.5">B</text>
<text x="3.7" y="180.6">A</text>
<text x="292.2" y="180.6">A</text>
<text x="34.1" y="206">5</text>
<text x="91.3" y="206">4</text>
<text x="148.5" y="206">3</text>
<text x="205.7" y="206">2</text>
<text x="262.9" y="206">1</text>
</g>
</svg>
